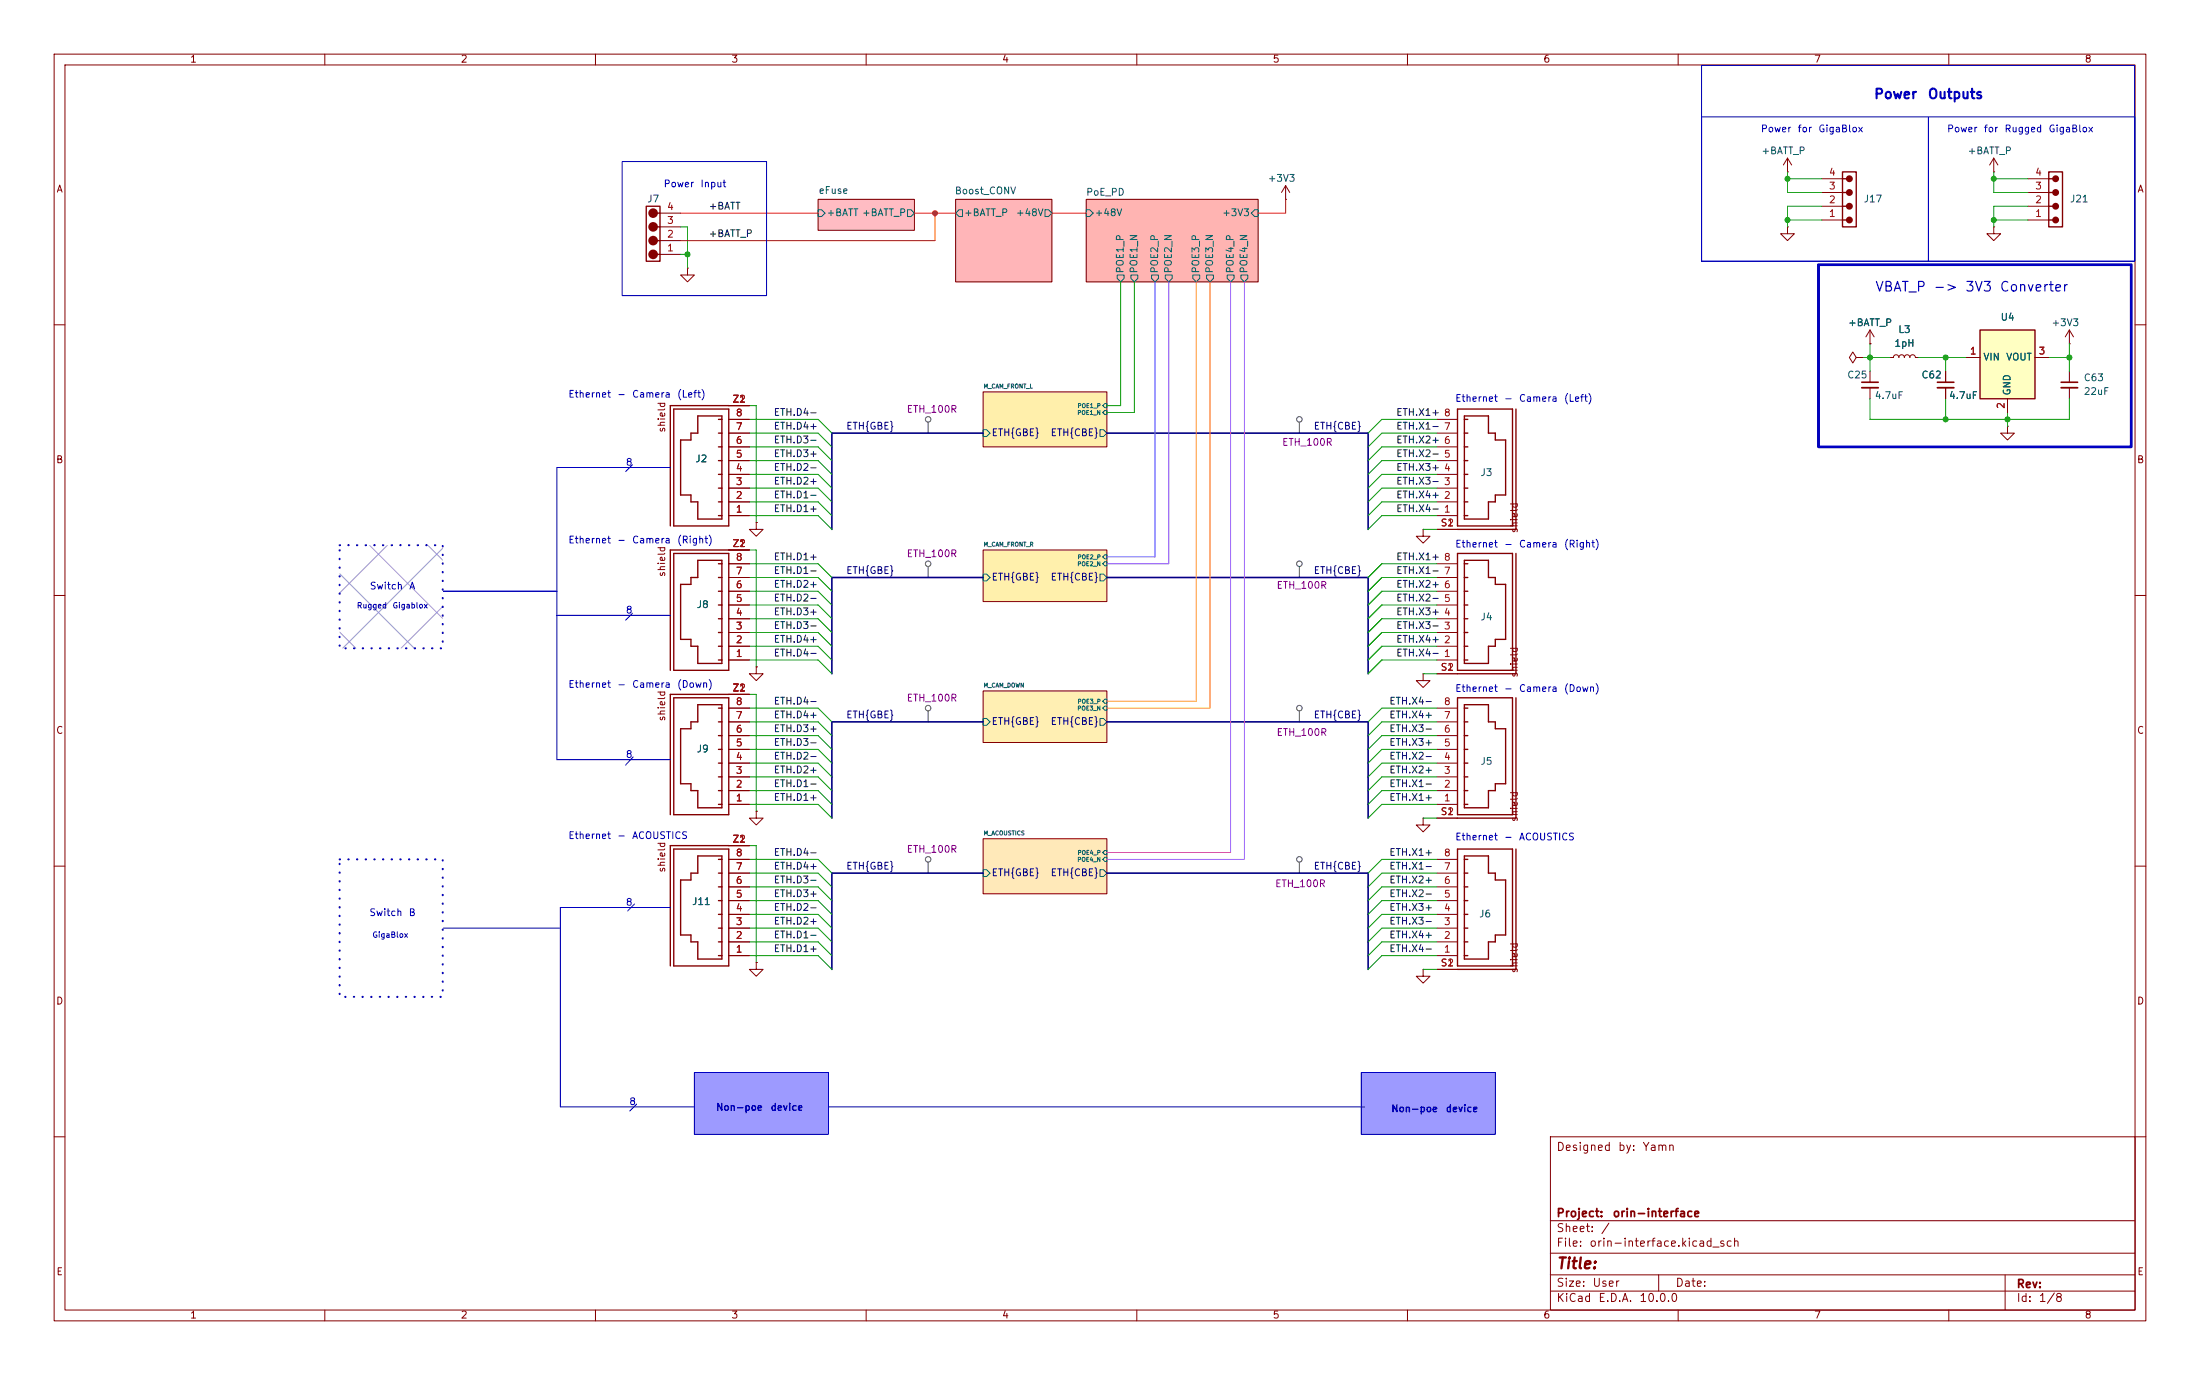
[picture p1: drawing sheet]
<svg xmlns="http://www.w3.org/2000/svg" width="406mm" height="254mm" viewBox="0 0 406 254" stroke-linecap="round" stroke-linejoin="round" font-family="sans-serif">
<g fill="none" stroke="#840000" stroke-width=".18">
<path d="M10 10h386.4v234h-386.4zM12 12h382.4v230h-382.4zM60 10v2M110 10v2M160 10v2M210 10v2M260 10v2M310 10v2M360 10v2M10 60h2M394.4 60h2M10 110h2"/>
<path d="M394.4 110h2M10 160h2M394.4 160h2M10 210h2M286.4 210h108v32h-108zM394.4 210h2M286.4 238.5h108M286.4 235.5h108M286.4 231.5h108M286.4 225.5h108M306.4 235.5v3M370.4 235.5v6.5"/>
<path d="M60 242v2M110 242v2M160 242v2M210 242v2M260 242v2M310 242v2M360 242v2"/>
</g>
<path d="M181.6 72.4h22.9v10.2h-22.9z" fill="#ffefab" stroke="#ffefab" stroke-width=".18"/>
<path d="M181.6 101.6h22.9v9.5h-22.9z" fill="#fff0ac" stroke="#fff0ac" stroke-width=".18"/>
<path d="M151.1 36.8h17.8v5.7h-17.8z" fill="#ffbcc6" stroke="#ffbcc6" stroke-width=".18"/>
<path d="M181.6 154.9h22.9v10.2h-22.9z" fill="#ffe9b9" stroke="#ffe9b9" stroke-width=".18"/>
<path d="M181.6 127.6h22.9v9.6h-22.9z" fill="#ffefb3" stroke="#ffefb3" stroke-width=".18"/>
<path d="M176.5 36.8h17.8v15.3h-17.8z" fill="#ffb5b8" stroke="#ffb5b8" stroke-width=".18"/>
<path d="M200.7 36.8h31.7v15.3h-31.7z" fill="#ffb4b2" stroke="#ffb4b2" stroke-width=".18"/>
<g fill="#9d9aff">
<path d="M251.5 198.1h24.7v11.5h-24.7z"/>
<path d="M128.3 198.1h24.7v11.5h-24.7z"/>
</g>
<path d="M62.7 105.8l1.8 1.8 5.3-5.2-1.7-1.7h.3l1.5 1.5 1.5-1.5h.3l-1.7 1.7 5.3 5.2 5.3-5.2-1.7-1.7h.3l1.5 1.5 1.1-1.1v.3l-1 1 1 .9v.3l-1.1-1.1-5.3 5.3 5.3 5.2 1.1-1.1v.3l-1 1 1 .9v.3l-1.1-1.1-5.3 5.2 1.3 1.3h-.3l-1.1-1.1-1.1 1.1h-.3l6.7-6.6-5.3-5.3-5.3 5.3 5.3 5.2-.1 .1-5.3-5.2-5.2 5.2 1.2 1.3h-.3l-1.1-1.1-1.1 1.1h-.2l1.2-1.3-1.7-1.6v-.3l1.8 1.8 10.7-10.6-5.3-5.3-5.2 5.3 5.2 5.2-.1 .2-5.3-5.3-1.8 1.8v-.3l1.7-1.6-1.7-1.7z" fill="#9999e7"/>
<g fill="none" stroke="#840000" stroke-width=".18">
<path d="M121.9 39.4h3.8M151.1 36.8h17.8v5.7h-17.8zM176.5 36.8h17.8v15.3h-17.8zM200.7 36.8h31.7v15.3h-31.7zM237.5 36.8h.1M237.5 34.3l-.8 1.3M237.5 34.3l.8 1.3M237.5 34.3v2.5M330.2 31.8h.1M330.2 29.2l-.8 1.3M330.2 29.2l.8 1.3M330.2 29.2v2.6"/>
<path d="M336.5 38.1h3.9M336.5 35.6h3.9M336.5 33h3.9M368.3 31.8h.1M368.3 29.2l-.8 1.3M368.3 29.2l.8 1.3M368.3 29.2v2.6M374.6 38.1h3.9M374.6 35.6h3.9M374.6 33h3.9M121.9 47h3.8M121.9 44.5h3.8"/>
<path d="M121.9 41.9h3.8M127 49.5v1.3h1.3l-1.3 1.3-1.3-1.3h1.3M127 49.5h.1M330.2 41.9v1.3h1.3l-1.3 1.3-1.3-1.3h1.3M330.2 41.9h.1M336.5 40.6h3.9M368.3 41.9v1.3h1.3l-1.3 1.3-1.3-1.3h1.3M368.3 41.9h.1M374.6 40.6h3.9M134.6 77.5h3.8M134.6 74.9h3.8M181.6 72.4h22.9v10.2h-22.9z"/>
<path d="M265.4 77.5h3.8M342.9 66l-.6-1-.7 1 .7 1.1 .6-1.1h1.3M344.2 66h.1M345.4 63.5h.1M345.4 61v2.5M345.4 68.6v2M345.4 71.6v2.1M345.4 61l-.7 1.2M345.4 61l.8 1.2M349.2 66h.6l.1-.3 .4-.2 .3 .2 .2 .3 .1-.3 .4-.2 .3 .2 .2 .3 .1-.3 .4-.2 .4 .2 .1 .3 .2-.3 .3-.2 .4 .2 .1 .3h.5M382.3 63.5h.1M382.3 61l-.8 1.2"/>
<path d="M382.3 61l.7 1.2M382.3 61v2.5M134.6 95.3h3.8M134.6 92.7h3.8M134.6 90.2h3.8M134.6 87.6h3.8M134.6 85.1h3.8M134.6 82.6h3.8M134.6 80h3.8M139.7 96.5v1.3h1.3l-1.3 1.3-1.3-1.3h1.3M139.7 96.5h.1M265.4 95.3h3.8"/>
<path d="M265.4 92.7h3.8M265.4 90.2h3.8M265.4 87.6h3.8M265.4 85.1h3.8M265.4 82.6h3.8M265.4 80h3.8M265.4 97.8h3.8M134.6 119.4h3.8M134.6 116.8h3.8M134.6 114.3h3.8M134.6 111.8h3.8M134.6 109.2h3.8"/>
<path d="M134.6 106.7h3.8M134.6 104.1h3.8M134.6 101.6h3.8M181.6 101.6h22.9v9.5h-22.9zM265.4 119.4h3.8M265.4 116.8h3.8M265.4 114.3h3.8M265.4 111.8h3.8M265.4 109.2h3.8M265.4 106.7h3.8M265.4 104.1h3.8M134.6 138.4h3.8"/>
<path d="M134.6 135.9h3.8M134.6 133.4h3.8M134.6 130.8h3.8M134.6 128.3h3.8M134.6 121.9h3.8M139.7 123.2v1.3h1.3l-1.3 1.2-1.3-1.2h1.3M139.7 123.2h.1M181.6 127.6h22.9v9.6h-22.9zM262.9 124.5v1.2h1.3l-1.3 1.3-1.3-1.3h1.3M262.9 124.5h.1M265.4 138.4h3.8M265.4 135.9h3.8"/>
<path d="M265.4 133.4h3.8M265.4 130.8h3.8M265.4 121.9h3.8M265.4 124.5h3.8M134.6 148.6h3.8M134.6 146.1h3.8M134.6 143.5h3.8M134.6 141h3.8M134.6 158.8h3.8M134.6 156.2h3.8M139.7 149.9v1.2h1.3l-1.3 1.3-1.3-1.3h1.3M139.7 149.9h.1"/>
<path d="M181.6 154.9h22.9v10.2h-22.9zM262.9 151.1v1.3h1.3l-1.3 1.3-1.3-1.3h1.3M262.9 151.1h.1M265.4 148.6h3.8M265.4 146.1h3.8M265.4 143.5h3.8M265.4 141h3.8M265.4 151.1h3.8M265.4 158.8h3.8M134.6 176.5h3.8M134.6 174h3.8M134.6 171.5h3.8"/>
<path d="M134.6 168.9h3.8M134.6 166.4h3.8M134.6 163.8h3.8M134.6 161.3h3.8M139.7 177.8v1.3h1.3l-1.3 1.2-1.3-1.2h1.3M139.7 177.8h.1M262.9 179.1v1.2h1.3l-1.3 1.3-1.3-1.3h1.3M262.9 179.1h.1M265.4 176.5h3.8M265.4 174h3.8M265.4 171.5h3.8M265.4 168.9h3.8"/>
<path d="M265.4 166.4h3.8M265.4 163.8h3.8M265.4 161.3h3.8M265.4 179.1h3.8"/>
</g>
<g fill="none" stroke="#006464" stroke-width=".18">
<path d="M151.1 38.7h.7l.6 .7-.6 .6h-.7zM167.6 38.7h.7l.6 .7-.6 .6h-.7zM177.2 38.7h.6v1.3h-.6l-.7-.6zM193 38.7h.7l.6 .7-.6 .6h-.7zM200.7 38.7h.6l.6 .7-.6 .6h-.6zM231.8 38.7h.6v1.3h-.6l-.7-.6zM206.4 50.8h1.2v.6l-.6 .7-.6-.7zM208.9 50.8h1.3v.6l-.7 .7-.6-.7zM212.7 50.8h1.3v.6l-.6 .7-.7-.7zM215.3 50.8h1.2v.6l-.6 .7-.6-.7zM220.3 50.8h1.3v.6l-.6 .7-.7-.7zM222.9 50.8h1.3v.6l-.7 .7-.6-.7z"/>
<path d="M226.7 50.8h1.3v.6l-.7 .7-.6-.7zM229.2 50.8h1.3v.6l-.6 .7-.7-.7zM181.6 79.4h.6l.7 .6-.7 .6h-.6zM203.2 79.4h.6l.7 .6-.7 .6h-.6zM204.1 75.8h.4v.8h-.4l-.4-.4zM204.1 74.5h.4v.8h-.4l-.4-.4zM181.6 106h.6l.7 .7-.7 .6h-.6zM203.2 106h.6l.7 .7-.7 .6h-.6zM204.1 103.8h.4v.7h-.4l-.4-.4zM204.1 102.5h.4v.8h-.4l-.4-.4zM181.6 132.7h.6l.7 .7-.7 .6h-.6zM203.2 132.7h.6l.7 .7-.7 .6h-.6z"/>
<path d="M204.1 130.4h.4v.8h-.4l-.4-.4zM204.1 129.2h.4v.7h-.4l-.4-.4zM204.1 157.1h.4v.8h-.4l-.4-.4zM204.1 158.4h.4v.7h-.4l-.4-.3zM181.6 160.7h.6l.7 .6-.7 .6h-.6zM203.2 160.7h.6l.7 .6-.7 .6h-.6z"/>
</g>
<g fill="none" stroke="#840000" stroke-width=".25">
<path d="M119.4 38.1h2.5v10.2h-2.5zM121.2 39.4h.7M340.4 31.8h2.5v10.1h-2.5zM340.4 33h.7M340.4 35.6h.7M340.4 38.1h.7M378.5 31.8h2.5v10.1h-2.5zM378.5 33h.7M378.5 35.6h.7M378.5 38.1h.7M121.2 47h.7M121.2 44.5h.7"/>
<path d="M121.2 41.9h.7M340.4 40.6h.7M378.5 40.6h.7M124.5 75.6h10.1v21.6h-10.1zM128.9 76.8h4.4v19.1h-4.4v-3.2h-1.3v-1.3h-1.9v-10.1h1.9v-1.3h1.3zM132.7 77.5h.6M134.6 74.9h-10.8v22.3M269.2 75.6h10.2v21.6h-10.2zM270.5 76.8h4.5v3.2h1.2v1.3h1.9v10.1h-1.9v1.3h-1.2v3.2h-4.5zM270.5 77.5h.6M280 75.6v22.2h-10.8M132.7 80h.6"/>
<path d="M132.7 82.6h.6M132.7 85.1h.6M132.7 87.6h.6M132.7 90.2h.6M132.7 92.7h.6M132.7 95.3h.6M270.5 80h.6M270.5 82.6h.6M270.5 85.1h.6M270.5 87.6h.6M270.5 90.2h.6M270.5 92.7h.6"/>
<path d="M270.5 95.3h.6M124.5 102.2h10.1v21.6h-10.1zM128.9 103.5h4.4v19.1h-4.4v-3.2h-1.3v-1.3h-1.9v-10.1h1.9v-1.3h1.3zM132.7 119.4h.6M132.7 116.8h.6M132.7 114.3h.6M132.7 111.8h.6M132.7 109.2h.6M132.7 106.7h.6M132.7 104.1h.6M134.6 101.6h-10.8v22.2M269.2 102.2h10.2v21.6h-10.2z"/>
<path d="M270.5 103.5h4.5v3.2h1.2v1.3h1.9v10.1h-1.9v1.3h-1.2v3.2h-4.5zM270.5 119.4h.6M270.5 116.8h.6M270.5 114.3h.6M270.5 111.8h.6M270.5 109.2h.6M270.5 106.7h.6M270.5 104.1h.6M280 102.2v22.3h-10.8M124.5 128.9h10.1v21.6h-10.1zM128.9 130.2h4.4v19h-4.4v-3.1h-1.3v-1.3h-1.9v-10.2h1.9v-1.2h1.3zM132.7 138.4h.6"/>
<path d="M132.7 135.9h.6M132.7 133.4h.6M132.7 130.8h.6M132.7 121.9h.6M134.6 128.3h-10.8v22.2M269.2 128.9h10.2v21.6h-10.2zM270.5 130.2h4.5v3.2h1.2v1.2h1.9v10.2h-1.9v1.3h-1.2v3.1h-4.5zM270.5 138.4h.6M270.5 135.9h.6M270.5 133.4h.6M270.5 130.8h.6M270.5 121.9h.6"/>
<path d="M280 128.9v22.2h-10.8M124.5 156.8h10.1v21.6h-10.1zM128.9 158.1h4.4v19.1h-4.4v-3.2h-1.3v-1.3h-1.9v-10.1h1.9v-1.3h1.3zM132.7 148.6h.6M132.7 146.1h.6M132.7 143.5h.6M132.7 141h.6M132.7 158.8h.6M134.6 156.2h-10.8v22.2M269.2 156.8h10.2v21.6h-10.2zM270.5 148.6h.6M270.5 146.1h.6"/>
<path d="M270.5 143.5h.6M270.5 141h.6M270.5 158.1h4.5v3.2h1.2v1.3h1.9v10.1h-1.9v1.3h-1.2v3.2h-4.5zM270.5 158.8h.6M280 156.8v22.3h-10.8M132.7 176.5h.6M132.7 174h.6M132.7 171.5h.6M132.7 168.9h.6M132.7 166.4h.6M132.7 163.8h.6M132.7 161.3h.6"/>
<path d="M270.5 176.5h.6M270.5 174h.6M270.5 171.5h.6M270.5 168.9h.6M270.5 166.4h.6M270.5 163.8h.6M270.5 161.3h.6"/>
</g>
<path d="M343.9 70.6h3.1" fill="none" stroke="#840000" stroke-width=".3"/>
<path d="M343.9 71.6h3.1" fill="none" stroke="#840000" stroke-width=".33"/>
<g fill="#840000" stroke="#840000" stroke-width=".25">
<circle cx="379.7" cy="33" r=".51"/>
<circle cx="379.7" cy="35.6" r=".51"/>
<circle cx="379.7" cy="38.1" r=".51"/>
<circle cx="379.7" cy="40.6" r=".51"/>
<circle cx="341.6" cy="33" r=".51"/>
<circle cx="341.6" cy="35.6" r=".51"/>
<circle cx="341.6" cy="38.1" r=".51"/>
<circle cx="341.6" cy="40.6" r=".51"/>
</g>
<g fill="#840000" stroke="#840000" stroke-width=".63">
<circle cx="120.7" cy="47" r=".57"/>
<circle cx="120.7" cy="44.5" r=".57"/>
<circle cx="120.7" cy="41.9" r=".57"/>
<circle cx="120.7" cy="39.4" r=".57"/>
</g>
<path d="M365.8 61h10.1v12.7h-10.1z" fill="#ffffc2"/>
<path d="M365.8 61h10.1v12.7h-10.1z" fill="none" stroke="#840000" stroke-width=".25"/>
<g fill="none" stroke="#840000" stroke-width=".18">
<path d="M134.6 77.5h3.8M134.6 74.9h3.8M345.4 63.5h.1M349.2 66h.6M353.8 66h.5M359.4 68.6v2M359.4 71.6v2.1M363.2 66h2.6M370.8 78.7v1.3h1.3l-1.3 1.3-1.2-1.3h1.2M370.8 78.7h.1M370.8 73.7v2.5M375.9 66h2.6"/>
<path d="M382.3 68.6v2M382.3 71.6v2.1M134.6 95.3h3.8M134.6 92.7h3.8M134.6 90.2h3.8M134.6 87.6h3.8M134.6 85.1h3.8M134.6 82.6h3.8M134.6 80h3.8M139.7 96.5h.1M262.9 97.8v1.3h1.3l-1.3 1.2-1.3-1.2h1.3M262.9 97.8h.1"/>
<path d="M134.6 119.4h3.8M134.6 116.8h3.8M134.6 114.3h3.8M134.6 111.8h3.8M134.6 109.2h3.8M134.6 106.7h3.8M134.6 104.1h3.8M134.6 101.6h3.8M134.6 138.4h3.8M134.6 135.9h3.8M134.6 133.4h3.8M134.6 130.8h3.8"/>
<path d="M134.6 128.3h3.8M134.6 121.9h3.8M139.7 123.2h.1M134.6 158.8h3.8M134.6 156.2h3.8M134.6 148.6h3.8M134.6 146.1h3.8M134.6 143.5h3.8M134.6 141h3.8M139.7 149.9h.1M134.6 176.5h3.8M134.6 174h3.8"/>
<path d="M134.6 171.5h3.8M134.6 168.9h3.8M134.6 166.4h3.8M134.6 163.8h3.8M134.6 161.3h3.8M139.7 177.8h.1"/>
</g>
<path d="M357.9 70.6h3M380.7 70.6h3.1" fill="none" stroke="#840000" stroke-width=".3"/>
<path d="M357.9 71.6h3M380.7 71.6h3.1" fill="none" stroke="#840000" stroke-width=".33"/>
<g fill="none" stroke="#484848" stroke-width=".18">
<path d="M171.4 78v2M240 78v2M171.4 104.6v2.1M240 104.6v2.1M171.4 131.3v2.1M240 131.3v2.1M171.4 159.3v2M240 159.3v2"/>
<circle cx="171.5" cy="77.5" r=".51"/>
<circle cx="240" cy="77.5" r=".51"/>
<circle cx="171.5" cy="104.1" r=".51"/>
<circle cx="240" cy="104.1" r=".51"/>
<circle cx="171.5" cy="130.8" r=".51"/>
<circle cx="240" cy="130.8" r=".51"/>
<circle cx="171.5" cy="158.8" r=".51"/>
<circle cx="240" cy="158.8" r=".51"/>
</g>
<g fill="none" stroke="#0000c2" stroke-width=".18">
<path d="M314.3 12.1h80v36.2h-80zM114.9 29.8h26.7v24.8h-26.7zM314.3 21.6h41.9v26.7h-41.9zM356.2 21.6h38.1v26.7h-38.1zM116.8 85.9l-1.2 1.2M123.8 86.4h-20.9v53.9h20.9M81.9 109.2h21M102.9 113.7h20.9M116.8 113.3l-1.2 1.3M117 139.8l-1.4 1.6M81.9 171.5h21.6M117.2 167l-1.2 1.3"/>
<path d="M123.8 167.6h-20.3v36.9h24.8M128.3 198.1h24.7v11.5h-24.7zM251.5 198.1h24.7v11.5h-24.7zM117.6 204l-1.3 1.2M153 204.5h99.1"/>
</g>
<path d="M181.6 80h-27.9v17.8M204.5 80h48.2v17.8M181.6 106.7h-27.9v17.8M204.5 106.7h48.2v17.8M181.6 133.4h-27.9v17.7M204.5 133.4h48.2v17.7M181.6 161.3h-27.9v17.8M204.5 161.3h48.2v17.8" fill="none" stroke="#000084" stroke-width=".3"/>
<g fill="none" stroke="#009600" stroke-width=".18">
<path d="M330.2 31.8v3.8h6.3M330.2 33h6.3M336.5 38.1h-6.3v3.8M368.3 31.8v3.8h6.3M368.3 33h6.3M374.6 38.1h-6.3v3.8M125.7 41.9h1.3v7.6M125.7 47h1.3M207 52.1v22.8h-2.5M209.5 52.1v24.1h-5M330.2 40.6h6.3M368.3 40.6h6.3"/>
<path d="M138.4 74.9h1.3v21.6M138.4 77.5h12.7l2.6 2.5M265.4 77.5h-10.1l-2.6 2.5M344.2 66h5M345.4 73.7v3.8h36.9v-3.8M345.4 63.5v5.1M354.3 66h8.9M359.4 66v2.6M359.4 73.7v3.8M370.8 76.2v2.5M378.5 66h3.8M382.3 63.5v5.1"/>
<path d="M138.4 87.6h12.7l2.6 2.6M138.4 92.7h12.7l2.6 2.6M138.4 95.3h12.7l2.6 2.5M138.4 90.2h12.7l2.6 2.5M138.4 82.6h12.7l2.6 2.5M138.4 85.1h12.7l2.6 2.5M138.4 80h12.7l2.6 2.6M262.9 97.8h2.5M265.4 87.6h-10.1l-2.6 2.6M265.4 92.7h-10.1l-2.6 2.6M265.4 95.3h-10.1l-2.6 2.5M265.4 90.2h-10.1l-2.6 2.5"/>
<path d="M265.4 82.6h-10.1l-2.6 2.5M265.4 85.1h-10.1l-2.6 2.5M265.4 80h-10.1l-2.6 2.6M138.4 101.6h1.3v21.6M138.4 119.4h12.7l2.6 2.5M138.4 114.3h12.7l2.6 2.5M138.4 116.8h12.7l2.6 2.6M138.4 111.8h12.7l2.6 2.5M138.4 109.2h12.7l2.6 2.6M138.4 104.1h12.7l2.6 2.6M138.4 106.7h12.7l2.6 2.5M265.4 119.4h-10.1l-2.6 2.5"/>
<path d="M265.4 114.3h-10.1l-2.6 2.5M265.4 116.8h-10.1l-2.6 2.6M265.4 111.8h-10.1l-2.6 2.5M265.4 109.2h-10.1l-2.6 2.6M265.4 104.1h-10.1l-2.6 2.6M265.4 106.7h-10.1l-2.6 2.5M138.4 135.9h12.7l2.6 2.5M138.4 128.3h1.3v21.6M138.4 133.4h12.7l2.6 2.5M138.4 130.8h12.7l2.6 2.6M138.4 121.9h12.7l2.6 2.6M138.4 138.4h12.7l2.6 2.6"/>
<path d="M262.9 124.5h2.5M265.4 135.9h-10.1l-2.6 2.5M265.4 133.4h-10.1l-2.6 2.5M265.4 130.8h-10.1l-2.6 2.6M265.4 121.9h-10.1l-2.6 2.6M265.4 138.4h-10.1l-2.6 2.6M138.4 158.8h12.7l2.6 2.5M138.4 156.2h1.3v21.6M138.4 141h12.7l2.6 2.5M138.4 148.6h12.7l2.6 2.5M138.4 143.5h12.7l2.6 2.6M138.4 146.1h12.7l2.6 2.5"/>
<path d="M262.9 151.1h2.5M265.4 158.8h-10.1l-2.6 2.5M265.4 141h-10.1l-2.6 2.5M265.4 148.6h-10.1l-2.6 2.5M265.4 143.5h-10.1l-2.6 2.6M265.4 146.1h-10.1l-2.6 2.5M138.4 174h12.7l2.6 2.5M138.4 168.9h12.7l2.6 2.6M138.4 163.8h12.7l2.6 2.6M138.4 171.5h12.7l2.6 2.5M138.4 166.4h12.7l2.6 2.5M138.4 176.5h12.7l2.6 2.6"/>
<path d="M138.4 161.3h12.7l2.6 2.5M262.9 179.1h2.5M265.4 174h-10.1l-2.6 2.5M265.4 168.9h-10.1l-2.6 2.6M265.4 163.8h-10.1l-2.6 2.6M265.4 171.5h-10.1l-2.6 2.5M265.4 166.4h-10.1l-2.6 2.5M265.4 176.5h-10.1l-2.6 2.6M265.4 161.3h-10.1l-2.6 2.5"/>
</g>
<path d="M125.7 39.4h25.4M168.9 39.4h7.6M172.7 39.4v5.1h-47M194.3 39.4h6.4M237.5 36.8v2.6h-5.1" fill="none" stroke="#ff0700" stroke-width=".18"/>
<path d="M221 52.1v77.4h-16.5M223.5 52.1v78.7h-19" fill="none" stroke="#ff9725" stroke-width=".18"/>
<path d="M213.4 52.1v50.8h-8.9M215.9 52.1v52h-11.4" fill="none" stroke="#8242ff" stroke-width=".18"/>
<path d="M227.3 52.1v105.4h-22.8M229.9 52.1v106.7h-25.4" fill="none" stroke="#fa44ff" stroke-width=".18"/>
<path d="M62.7 100.7h19.1v19.1h-19.1zM62.7 158.8h19.1v25.4h-19.1z" fill="none" stroke="#0000c2" stroke-width=".38" stroke-dasharray=".1 1.5"/>
<path d="M335.9 48.9h57.8v33.7h-57.8z" fill="none" stroke="#0000c2" stroke-width=".51"/>
<g fill="#009600" stroke="#009600" stroke-width=".18">
<circle cx="127" cy="47" r=".46"/>
<circle cx="345.4" cy="66" r=".46"/>
<circle cx="370.8" cy="77.5" r=".46"/>
<circle cx="368.3" cy="40.6" r=".46"/>
<circle cx="368.3" cy="33" r=".46"/>
<circle cx="330.2" cy="33" r=".46"/>
<circle cx="330.2" cy="40.6" r=".46"/>
<circle cx="382.3" cy="66" r=".46"/>
<circle cx="359.4" cy="66" r=".46"/>
<circle cx="359.4" cy="77.5" r=".46"/>
</g>
<circle cx="172.7" cy="39.4" r=".46" fill="#ff2b22" stroke="#ff2b22" stroke-width=".18"/>
<text font-size="2" fill="#840000" x="287.4" y="234.9">Title:</text>
<g font-size="1.8" fill="#0000c2">
<text x="346.1" y="18.7">Power</text>
<text x="356" y="18.7">Outputs</text>
<text x="346.3" y="54.3">VBAT_P</text>
<text x="357" y="54.3">-&gt;</text>
<text x="362.9" y="54.3">3V3</text>
<text x="369.3" y="54.3">Converter</text>
</g>
<g font-size="1.5" fill="#840000">
<text x="287.4" y="213">Designed</text>
<text x="298.8" y="213">by:</text>
<text x="303.3" y="213">Yamn</text>
<text x="287.4" y="228">Sheet:</text>
<text x="287.4" y="225.2">Project:</text>
<text x="295.6" y="228">/</text>
<text x="297.8" y="225.2">orin-interface</text>
<text x="287.4" y="230.7">File:</text>
<text x="293.5" y="230.7">orin-interface.kicad_sch</text>
<text x="287.4" y="238.1">Size:</text>
<text x="294.1" y="238.1">User</text>
<text x="309.4" y="238.1">Date:</text>
<text x="372.4" y="238.3">Rev:</text>
<text x="287.4" y="240.9">KiCad</text>
<text x="295.1" y="240.9">E.D.A.</text>
<text x="302.7" y="240.9">10.0.0</text>
<text x="372.4" y="240.9">Id:</text>
<text x="376.5" y="240.9">1/8</text>
</g>
<g font-size="1.3" fill="#840000">
<text x="35" y="11.9">1</text>
<text x="85" y="11.9">2</text>
<text x="135" y="11.9">3</text>
<text x="185" y="11.9">4</text>
<text x="235" y="11.9">5</text>
<text x="285" y="11.9">6</text>
<text x="335" y="11.9">7</text>
<text x="385" y="11.9">8</text>
<text x="10.3" y="35.9">A</text>
<text x="394.7" y="35.9">A</text>
<text x="123.2" y="80" transform="rotate(-90 123.2 80)">shield</text>
<text x="10.3" y="85.9">B</text>
<text x="394.7" y="85.9">B</text>
<text x="280.7" y="98.6" transform="rotate(-90 280.7 98.6)">shield</text>
<text x="123.2" y="106.7" transform="rotate(-90 123.2 106.7)">shield</text>
<text x="280.7" y="125.3" transform="rotate(-90 280.7 125.3)">shield</text>
<text x="10.3" y="135.9">C</text>
<text x="123.2" y="133.3" transform="rotate(-90 123.2 133.3)">shield</text>
<text x="394.7" y="135.9">C</text>
<text x="280.7" y="151.9" transform="rotate(-90 280.7 151.9)">shield</text>
<text x="123.2" y="161.3" transform="rotate(-90 123.2 161.3)">shield</text>
<text x="280.7" y="179.9" transform="rotate(-90 280.7 179.9)">shield</text>
<text x="10.3" y="185.9">D</text>
<text x="394.7" y="185.9">D</text>
<text x="10.3" y="235.9">E</text>
<text x="394.7" y="235.9">E</text>
<text x="35" y="243.9">1</text>
<text x="85" y="243.9">2</text>
<text x="135" y="243.9">3</text>
<text x="185" y="243.9">4</text>
<text x="235" y="243.9">5</text>
<text x="285" y="243.9">6</text>
<text x="335" y="243.9">7</text>
<text x="385" y="243.9">8</text>
</g>
<g font-size="1.3" fill="#0000c2">
<text x="325.2" y="24.7">Power</text>
<text x="332" y="24.7">for</text>
<text x="335.8" y="24.7">GigaBlox</text>
<text x="359.6" y="24.7">Power</text>
<text x="366.4" y="24.7">for</text>
<text x="370.2" y="24.7">Rugged</text>
<text x="378.3" y="24.7">GigaBlox</text>
<text x="122.5" y="34.9">Power</text>
<text x="129.3" y="34.9">Input</text>
<text x="104.9" y="73.8">Ethernet</text>
<text x="113.9" y="73.8">-</text>
<text x="116.7" y="73.8">Camera</text>
<text x="125" y="73.8">(Left)</text>
<text x="268.7" y="74.5">Ethernet</text>
<text x="277.7" y="74.5">-</text>
<text x="280.5" y="74.5">Camera</text>
<text x="288.8" y="74.5">(Left)</text>
<text x="115.5" y="86.3">8</text>
<text x="104.9" y="100.7">Ethernet</text>
<text x="113.9" y="100.7">-</text>
<text x="116.7" y="100.7">Camera</text>
<text x="125" y="100.7">(Right)</text>
<text x="268.7" y="101.5">Ethernet</text>
<text x="277.7" y="101.5">-</text>
<text x="280.5" y="101.5">Camera</text>
<text x="288.8" y="101.5">(Right)</text>
<text x="68.2" y="109.2">Switch</text>
<text x="75.5" y="109.2">A</text>
<text x="115.5" y="113.6">8</text>
<text x="104.9" y="127.4">Ethernet</text>
<text x="113.9" y="127.4">-</text>
<text x="116.7" y="127.4">Camera</text>
<text x="125" y="127.4">(Down)</text>
<text x="268.7" y="128.1">Ethernet</text>
<text x="277.7" y="128.1">-</text>
<text x="280.5" y="128.1">Camera</text>
<text x="288.8" y="128.1">(Down)</text>
<text x="115.5" y="140.3">8</text>
<text x="104.9" y="155.3">Ethernet</text>
<text x="113.9" y="155.3">-</text>
<text x="116.7" y="155.3">ACOUSTICS</text>
<text x="268.7" y="155.5">Ethernet</text>
<text x="277.7" y="155.5">-</text>
<text x="280.5" y="155.5">ACOUSTICS</text>
<text x="115.5" y="167.6">8</text>
<text x="68.1" y="169.5">Switch</text>
<text x="75.4" y="169.5">B</text>
<text x="116.1" y="204.4">8</text>
<text x="132.2" y="205.5">Non-poe</text>
<text x="142.2" y="205.5">device</text>
<text x="256.9" y="205.7">Non-poe</text>
<text x="267" y="205.7">device</text>
</g>
<g font-size="1.3" fill="#006464">
<text x="325.3" y="28.8">+BATT_P</text>
<text x="363.4" y="28.8">+BATT_P</text>
<text x="234.1" y="33.9">+3V3</text>
<text x="119.5" y="37.7">J7</text>
<text x="151.1" y="36.1">eFuse</text>
<text x="152.6" y="40.2">+BATT +BATT_P</text>
<text x="176.3" y="36.2">Boost_CONV</text>
<text x="178" y="40.2">+BATT_P</text>
<text x="187.6" y="40.2">+48V</text>
<text x="200.5" y="36.4">PoE_PD</text>
<text x="202.1" y="40.2">+48V</text>
<text x="225.7" y="40.2">+3V3</text>
<text x="344.2" y="37.7">J17</text>
<text x="382.3" y="37.7">J21</text>
<text x="207.9" y="50.6" transform="rotate(-90 207.9 50.6)">POE1_P</text>
<text x="210.4" y="50.6" transform="rotate(-90 210.4 50.6)">POE1_N</text>
<text x="214.2" y="50.6" transform="rotate(-90 214.2 50.6)">POE2_P</text>
<text x="216.8" y="50.6" transform="rotate(-90 216.8 50.6)">POE2_N</text>
<text x="221.8" y="50.6" transform="rotate(-90 221.8 50.6)">POE3_P</text>
<text x="224.4" y="50.6" transform="rotate(-90 224.4 50.6)">POE3_N</text>
<text x="228.2" y="50.6" transform="rotate(-90 228.2 50.6)">POE4_P</text>
<text x="230.7" y="50.6" transform="rotate(-90 230.7 50.6)">POE4_N</text>
<text x="369.5" y="59.5">U4</text>
<text x="341.3" y="60.6">+BATT_P</text>
<text x="349.8" y="64.4">1pH</text>
<text x="350.6" y="61.8">L3</text>
<text x="378.9" y="60.6">+3V3</text>
<text x="341.1" y="70.2">C25</text>
<text x="354.8" y="70.2">C62</text>
<text x="366.3" y="66.9">VIN</text>
<text x="370.5" y="66.9">VOUT</text>
<text x="384.8" y="70.7">C63</text>
<text x="346.2" y="74">4.7uF</text>
<text x="359.9" y="74">4.7uF</text>
<text x="371.7" y="73.2" transform="rotate(-90 371.7 73.2)">GND</text>
<text x="384.8" y="73.3">22uF</text>
<text x="128.3" y="85.7">J2</text>
<text x="273.4" y="88.2">J3</text>
<text x="128.6" y="112.6">J8</text>
<text x="273.4" y="114.9">J4</text>
<text x="128.6" y="139.3">J9</text>
<text x="273.4" y="141.6">J5</text>
<text x="127.7" y="167.5">J11</text>
<text x="273.1" y="169.8">J6</text>
</g>
<g font-size="1.3" fill="#a90000">
<text x="337.7" y="35.3">3</text>
<text x="337.7" y="32.8">4</text>
<text x="375.8" y="35.3">3</text>
<text x="375.8" y="32.8">4</text>
<text x="123.1" y="41.7">3</text>
<text x="123.1" y="39.1">4</text>
<text x="337.7" y="40.4">1</text>
<text x="337.7" y="37.8">2</text>
<text x="375.8" y="40.4">1</text>
<text x="375.8" y="37.8">2</text>
<text x="123.1" y="46.7">1</text>
<text x="123.1" y="44.2">2</text>
<text x="363.8" y="65.8">1</text>
<text x="376.5" y="65.8">3</text>
<text x="135.2" y="74.7">Z1</text>
<text x="135.8" y="77.2">8</text>
<text x="136.4" y="74.7">2</text>
<text x="370.6" y="75.6" transform="rotate(-90 370.6 75.6)">2</text>
<text x="135.8" y="82.3">6</text>
<text x="135.8" y="79.8">7</text>
<text x="135.8" y="89.9">3</text>
<text x="135.8" y="87.4">4</text>
<text x="135.8" y="84.8">5</text>
<text x="135.8" y="95">1</text>
<text x="135.8" y="92.5">2</text>
<text x="135.2" y="101.3">Z1</text>
<text x="136.4" y="101.3">2</text>
<text x="266" y="97.5">S1</text>
<text x="267.2" y="97.5">2</text>
<text x="135.8" y="106.4">7</text>
<text x="135.8" y="103.9">8</text>
<text x="135.8" y="111.5">5</text>
<text x="135.8" y="109">6</text>
<text x="135.8" y="119.1">2</text>
<text x="135.8" y="116.6">3</text>
<text x="135.8" y="114">4</text>
<text x="135.8" y="121.7">1</text>
<text x="266" y="124.2">S1</text>
<text x="267.2" y="124.2">2</text>
<text x="135.2" y="128">Z1</text>
<text x="135.8" y="130.6">8</text>
<text x="136.4" y="128">2</text>
<text x="266.6" y="130.6">8</text>
<text x="135.8" y="135.6">6</text>
<text x="135.8" y="133.1">7</text>
<text x="266.6" y="135.6">6</text>
<text x="266.6" y="133.1">7</text>
<text x="135.8" y="143.3">3</text>
<text x="135.8" y="140.7">4</text>
<text x="135.8" y="138.2">5</text>
<text x="266.6" y="143.3">3</text>
<text x="266.6" y="140.7">4</text>
<text x="266.6" y="138.2">5</text>
<text x="135.8" y="148.3">1</text>
<text x="135.8" y="145.8">2</text>
<text x="266.6" y="148.3">1</text>
<text x="266.6" y="145.8">2</text>
<text x="135.2" y="156">Z1</text>
<text x="136.4" y="156">2</text>
<text x="266" y="150.9">S1</text>
<text x="267.2" y="150.9">2</text>
<text x="135.8" y="161">7</text>
<text x="135.8" y="158.5">8</text>
<text x="266.6" y="161">7</text>
<text x="266.6" y="158.5">8</text>
<text x="135.8" y="166.1">5</text>
<text x="135.8" y="163.6">6</text>
<text x="266.6" y="166.1">5</text>
<text x="266.6" y="163.6">6</text>
<text x="135.8" y="173.7">2</text>
<text x="135.8" y="171.2">3</text>
<text x="135.8" y="168.7">4</text>
<text x="266.6" y="173.7">2</text>
<text x="266.6" y="171.2">3</text>
<text x="266.6" y="168.7">4</text>
<text x="135.8" y="176.3">1</text>
<text x="266" y="178.8">S1</text>
<text x="266.6" y="176.3">1</text>
<text x="267.2" y="178.8">2</text>
</g>
<g font-size="1.3" fill="#0f0f0f">
<text x="130.8" y="39">+BATT</text>
<text x="130.8" y="44.1">+BATT_P</text>
<text x="142.8" y="77.1">ETH.D4-</text>
<text x="257.8" y="77.1">ETH.X1+ 8</text>
<text x="142.8" y="82.2">ETH.D3-</text>
<text x="142.8" y="79.7">ETH.D4+</text>
<text x="257.8" y="82.2">ETH.X2+ 6</text>
<text x="257.8" y="79.7">ETH.X1- 7</text>
<text x="142.8" y="84.7">ETH.D3+</text>
<text x="142.8" y="89.8">ETH.D2+</text>
<text x="142.8" y="87.3">ETH.D2-</text>
<text x="257.8" y="87.3">ETH.X3+ 4</text>
<text x="257.8" y="84.7">ETH.X2- 5</text>
<text x="257.8" y="89.8">ETH.X3- 3</text>
<text x="142.8" y="92.4">ETH.D1-</text>
<text x="142.8" y="94.9">ETH.D1+</text>
<text x="257.8" y="92.4">ETH.X4+ 2</text>
<text x="257.8" y="94.9">ETH.X4- 1</text>
<text x="142.8" y="106.3">ETH.D1-</text>
<text x="142.8" y="103.8">ETH.D1+</text>
<text x="257.8" y="106.3">ETH.X1- 7</text>
<text x="257.8" y="103.8">ETH.X1+ 8</text>
<text x="142.8" y="108.9">ETH.D2+</text>
<text x="142.8" y="111.4">ETH.D2-</text>
<text x="142.8" y="114">ETH.D3+</text>
<text x="257.8" y="114">ETH.X3+ 4</text>
<text x="257.8" y="111.4">ETH.X2- 5</text>
<text x="257.8" y="108.9">ETH.X2+ 6</text>
<text x="142.8" y="119">ETH.D4+</text>
<text x="142.8" y="116.5">ETH.D3-</text>
<text x="257.8" y="116.5">ETH.X3- 3</text>
<text x="257.8" y="119">ETH.X4+ 2</text>
<text x="142.8" y="121.6">ETH.D4-</text>
<text x="257.8" y="121.6">ETH.X4- 1</text>
<text x="142.8" y="130.5">ETH.D4-</text>
<text x="256.5" y="130.5">ETH.X4-</text>
<text x="142.8" y="133">ETH.D4+</text>
<text x="142.8" y="135.5">ETH.D3+</text>
<text x="256.5" y="133">ETH.X4+</text>
<text x="256.5" y="135.5">ETH.X3-</text>
<text x="142.8" y="143.2">ETH.D2+</text>
<text x="142.8" y="140.6">ETH.D2-</text>
<text x="142.8" y="138.1">ETH.D3-</text>
<text x="256.5" y="140.6">ETH.X2-</text>
<text x="256.5" y="143.2">ETH.X2+</text>
<text x="256.5" y="138.1">ETH.X3+</text>
<text x="142.8" y="148.2">ETH.D1+</text>
<text x="142.8" y="145.7">ETH.D1-</text>
<text x="256.5" y="145.7">ETH.X1-</text>
<text x="256.5" y="148.2">ETH.X1+</text>
<text x="142.8" y="160.9">ETH.D4+</text>
<text x="142.8" y="158.4">ETH.D4-</text>
<text x="256.5" y="160.9">ETH.X1-</text>
<text x="256.5" y="158.4">ETH.X1+</text>
<text x="142.8" y="163.5">ETH.D3-</text>
<text x="142.8" y="166">ETH.D3+</text>
<text x="256.5" y="163.5">ETH.X2+</text>
<text x="256.5" y="166">ETH.X2-</text>
<text x="142.8" y="168.6">ETH.D2-</text>
<text x="142.8" y="173.6">ETH.D1-</text>
<text x="142.8" y="171.1">ETH.D2+</text>
<text x="256.5" y="171.1">ETH.X3-</text>
<text x="256.5" y="173.6">ETH.X4+</text>
<text x="256.5" y="168.6">ETH.X3+</text>
<text x="142.8" y="176.2">ETH.D1+</text>
<text x="256.5" y="176.2">ETH.X4-</text>
</g>
<g font-size="1.3" fill="#840084">
<text x="167.4" y="76.6">ETH_100R</text>
<text x="236.7" y="82.7">ETH_100R</text>
<text x="167.4" y="103.2">ETH_100R</text>
<text x="235.7" y="109.1">ETH_100R</text>
<text x="167.4" y="129.9">ETH_100R</text>
<text x="235.7" y="136.2">ETH_100R</text>
<text x="167.4" y="157.8">ETH_100R</text>
<text x="235.5" y="164.2">ETH_100R</text>
</g>
<g font-size="1.3" fill="#000084">
<text x="156.2" y="79.7">ETH{GBE}</text>
<text x="183.1" y="80.9">ETH{GBE}</text>
<text x="194" y="80.9">ETH{CBE}</text>
<text x="242.6" y="79.7">ETH{CBE}</text>
<text x="156.2" y="106.3">ETH{GBE}</text>
<text x="183.1" y="107.5">ETH{GBE}</text>
<text x="194" y="107.5">ETH{CBE}</text>
<text x="242.6" y="106.3">ETH{CBE}</text>
<text x="156.2" y="133">ETH{GBE}</text>
<text x="183.1" y="134.2">ETH{GBE}</text>
<text x="194" y="134.2">ETH{CBE}</text>
<text x="242.6" y="133">ETH{CBE}</text>
<text x="156.2" y="160.9">ETH{GBE}</text>
<text x="242.6" y="160.9">ETH{CBE}</text>
<text x="183.1" y="162.2">ETH{GBE}</text>
<text x="194" y="162.2">ETH{CBE}</text>
</g>
<g font-size="1" fill="#0000c2">
<text x="65.8" y="112.6">Rugged</text>
<text x="72.4" y="112.6">Gigablox</text>
<text x="68.7" y="173.5">GigaBlox</text>
</g>
<g font-size=".8" fill="#006464">
<text x="181.6" y="71.9">M_CAM_FRONT_L</text>
<text x="198.9" y="76.8">POE1_N</text>
<text x="199" y="75.5">POE1_P</text>
<text x="181.6" y="101.1">M_CAM_FRONT_R</text>
<text x="198.9" y="104.7">POE2_N</text>
<text x="199" y="103.5">POE2_P</text>
<text x="181.6" y="127.2">M_CAM_DOWN</text>
<text x="198.9" y="131.4">POE3_N</text>
<text x="199" y="130.1">POE3_P</text>
<text x="181.6" y="154.5">M_ACOUSTICS</text>
<text x="198.9" y="159.4">POE4_N</text>
<text x="199" y="158.1">POE4_P</text>
</g>
</svg>
